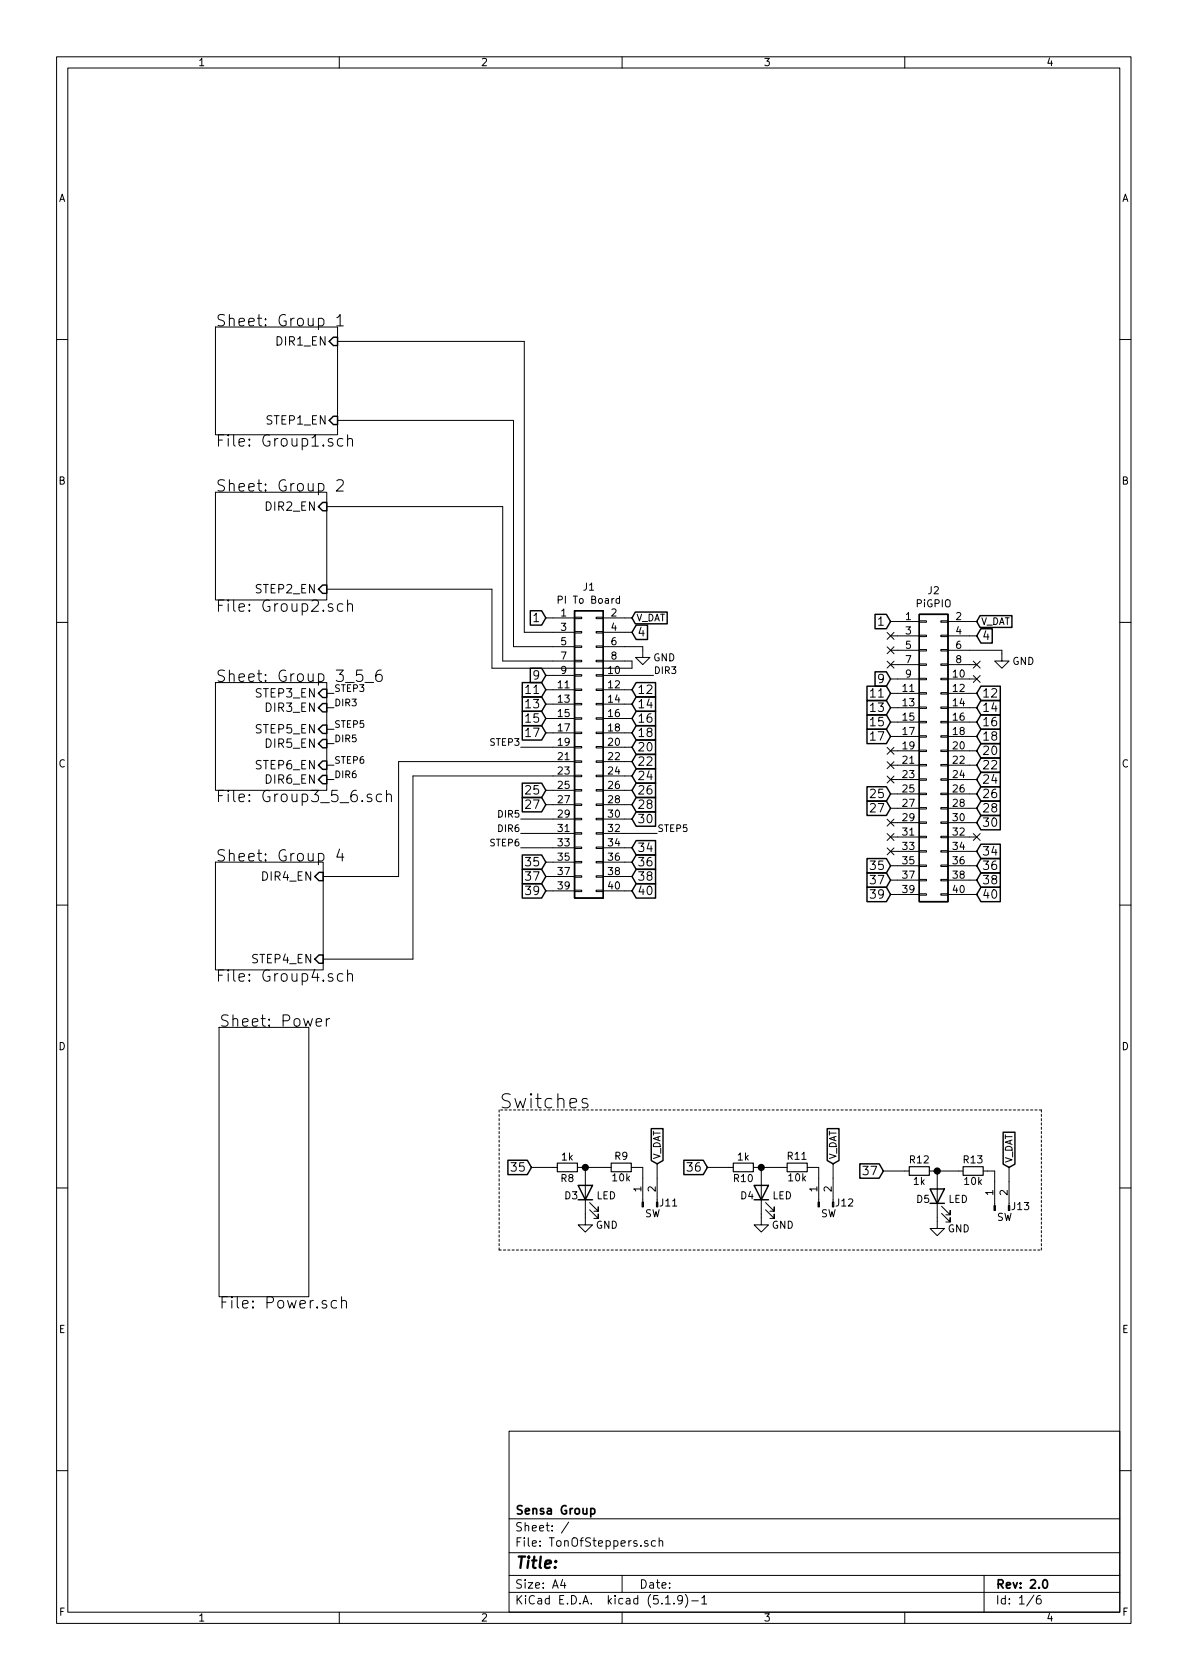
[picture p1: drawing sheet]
<svg xmlns="http://www.w3.org/2000/svg" width="210mm" height="297mm" viewBox="0 0 210 297" stroke-linecap="round" stroke-linejoin="round" font-family="sans-serif">
<g fill="none" stroke="#000" stroke-width=".18">
<path d="M10 10h190v277h-190zM12 12h186v273.1h-186zM60 10v2M110 10v2M160 10v2M38.1 57.8h21.6v19.1h-21.6zM59.6 56.2l.5-.6v2M59.6 57.6h1.1M10 60h2M59.7 60.4h33v51.4h8.9M59.7 74.3h31.1v40h10.8M60.6 77.6l-.6-.1-.3 .4v.6l.1 .3 .2 .1 .6-.1"/>
<path d="M61.5 77.7a.5 .5 0 0 1 .8 .1v1.1M61.5 76.9v2M198 60h2M38.1 87h19.7v19.1h-19.7zM57.8 89.6h31.1v27.3h12.7M59.6 85l.2-.2h.5a.45 .45 0 0 1 .4 .6l-.1 .3-1.1 1.1h1.2M10 110h2M57.8 104.2h29.2v13.9h24.8v-1.2h-5.1M60.6 106.8l-.6-.1-.3 .4v.6l.1 .3 .2 .1 .6-.1M61.5 106.9a.5 .5 0 0 1 .8 .1v1.1M61.5 106.1v2M64.1 118.5h-1l-.1 .9 .3-.2h.5l.3 .2 .1 .2-.1 .7-.3 .2h-.5l-.3-.2"/>
<path d="M67.4 118.5a.8 .8 0 0 0-1 .8v.8l.2 .3 .6 .1 .4-.4v-.5l-.4-.4h-.4l-.4 .4M96.5 109.3h5.1M96.5 119.4h5.1M98.7 106.1l.7-.1v-.5l-.7-.1v1.3M101.6 119.3h1.3v.2h-1.3zM101.6 116.7h1.3v.3h-1.3zM101.6 114.2h1.3v.3h-1.3zM101.6 111.7h1.3v.2h-1.3zM101.6 109.1h1.3v.3h-1.3zM105.4 119.3h1.3v.2h-1.3zM105.4 116.7h1.3v.3h-1.3zM105.4 114.2h1.3v.3h-1.3z"/>
<path d="M105.4 111.7h1.3v.2h-1.3zM105.4 109.1h1.3v.3h-1.3zM106.7 114.3h7v1.9h1.2l-1.2 1.3-1.3-1.3h1.3M106.7 109.3h5.1M106.7 119.4h8.9M106.7 111.8h5.1M109.6 105.9l-.4-.1-.3 .3 .2 .5h.5M109.6 105.4v1.3M156.9 111.8l1.2 1.2M156.9 114.4l1.2 1.2M156.9 116.9l1.2 1.2M157.5 109.9h5.1"/>
<path d="M157.5 112.4h5.1M157.5 115h5.1M157.5 117.5h5.1M158.1 111.8l-1.2 1.2M158.1 114.4l-1.2 1.2M158.1 116.9l-1.2 1.2M162.6 119.9h1.2v.3h-1.2zM162.6 117.4h1.2v.2h-1.2zM162.6 114.8h1.2v.3h-1.2zM162.6 112.3h1.2v.3h-1.2zM162.6 109.8h1.2v.2h-1.2zM166.4 119.9h1.2v.3h-1.2z"/>
<path d="M166.4 117.4h1.2v.2h-1.2zM166.4 114.8h1.2v.3h-1.2zM166.4 112.3h1.2v.3h-1.2zM166.4 109.8h1.2v.2h-1.2zM167.6 115h9.6v1.9h1.2l-1.2 1.2-1.3-1.2h1.3M167.6 109.9h5.1M167.6 112.4h5.1M167.6 117.5h5.1M172.1 116.9l1.2 1.2M172.1 119.4l1.2 1.3M173.3 116.9l-1.2 1.2M173.3 119.4l-1.2 1.3"/>
<path d="M198 110h2M38.1 120.7h19.7v19h-19.7zM57.8 122.6h1.3M57.8 125.1h1.3M57.8 135.3h1.3M57.8 137.8h1.3M57.8 128.9h1.3M57.8 131.5h1.3M64.5 120.7h1.6M68.4 139.7v2M92.1 132.1h9.5M96.5 122h5.1"/>
<path d="M96.5 124.5h5.1M96.5 127h5.1M96.5 129.6h5.1M96.5 139.7h5.1M101.6 137.1h1.3v.2h-1.3zM101.6 139.6h1.3v.3h-1.3zM101.6 134.5h1.3v.3h-1.3zM101.6 129.4h1.3v.3h-1.3zM101.6 126.9h1.3v.3h-1.3zM101.6 124.4h1.3v.2h-1.3zM101.6 121.8h1.3v.3h-1.3zM101.6 132h1.3v.2h-1.3z"/>
<path d="M101.6 134.7h-31.1v20.3h-13.4M101.6 137.2h-28.6v32.4h-15.9M105.4 137.1h1.3v.2h-1.3zM105.4 139.6h1.3v.3h-1.3zM105.4 134.5h1.3v.3h-1.3zM105.4 129.4h1.3v.3h-1.3zM105.4 126.9h1.3v.3h-1.3zM105.4 124.4h1.3v.2h-1.3zM105.4 121.8h1.3v.3h-1.3zM105.4 132h1.3v.2h-1.3zM106.7 122h5.1M106.7 124.5h5.1"/>
<path d="M106.7 127h5.1M106.7 129.6h5.1M106.7 132.1h5.1M106.7 134.7h5.1M106.7 137.2h5.1M106.7 139.7h5.1M156.9 132.1l1.2 1.3M156.9 134.7l1.2 1.2M156.9 137.2l1.2 1.2M157.5 120.1h5.1M157.5 122.6h5.1M157.5 125.1h5.1"/>
<path d="M157.5 127.7h5.1M157.5 130.2h5.1M157.5 132.8h5.1M157.5 135.3h5.1M157.5 137.8h5.1M158.1 132.1l-1.2 1.3M158.1 134.7l-1.2 1.2M158.1 137.2l-1.2 1.2M162.6 137.7h1.2v.3h-1.2zM162.6 135.2h1.2v.2h-1.2zM162.6 130.1h1.2v.2h-1.2zM162.6 127.5h1.2v.3h-1.2z"/>
<path d="M162.6 125h1.2v.3h-1.2zM162.6 122.5h1.2v.2h-1.2zM162.6 132.6h1.2v.3h-1.2zM166.4 137.7h1.2v.3h-1.2zM166.4 135.2h1.2v.2h-1.2zM166.4 130.1h1.2v.2h-1.2zM166.4 127.5h1.2v.3h-1.2zM166.4 125h1.2v.3h-1.2zM166.4 122.5h1.2v.2h-1.2zM166.4 132.6h1.2v.3h-1.2zM167.6 120.1h5.1M167.6 122.6h5.1"/>
<path d="M167.6 125.1h5.1M167.6 127.7h5.1M167.6 130.2h5.1M167.6 132.8h5.1M167.6 135.3h5.1M167.6 137.8h5.1M38.1 152.4h19v19.1h-19zM60 150.1l-.4 1.4h1.2M60.5 150.9v1.3M65.7 140.5l-.2-.1-.5 .1-.1 .2 .1 .3a.67 .67 0 0 1 .8 .4l-.3 .3-.6-.1M67.5 140.5l-.6-.1-.4 .4v.6l.2 .2 .2 .1 .6-.1M68.4 140.6a.5 .5 0 0 1 .8 .1v1"/>
<path d="M92.1 144.8h9.5M92.1 147.4h9.5M92.1 149.9h9.5M96.5 142.3h5.1M96.5 152.4h5.1M96.5 155h5.1M96.5 157.5h5.1M101.6 142.1h1.3v.3h-1.3zM101.6 144.7h1.3v.2h-1.3zM101.6 147.2h1.3v.3h-1.3zM101.6 149.8h1.3v.2h-1.3zM101.6 152.3h1.3v.3h-1.3z"/>
<path d="M101.6 154.8h1.3v.3h-1.3zM101.6 157.4h1.3v.2h-1.3zM105.4 142.1h1.3v.3h-1.3zM105.4 144.7h1.3v.2h-1.3zM105.4 147.2h1.3v.3h-1.3zM105.4 149.8h1.3v.2h-1.3zM105.4 152.3h1.3v.3h-1.3zM105.4 154.8h1.3v.3h-1.3zM105.4 157.4h1.3v.2h-1.3zM106.7 142.3h5.1M106.7 144.8h5.1M106.7 147.4h9.5"/>
<path d="M106.7 149.9h5.1M106.7 152.4h5.1M106.7 155h5.1M106.7 157.5h5.1M156.9 144.8l1.2 1.3M156.9 147.4l1.2 1.2M156.9 149.9l1.2 1.2M157.5 140.4h5.1M157.5 142.9h5.1M157.5 145.5h5.1M157.5 148h5.1M157.5 150.5h5.1"/>
<path d="M157.5 153.1h5.1M157.5 155.6h5.1M157.5 158.2h5.1M158.1 144.8l-1.2 1.3M158.1 147.4l-1.2 1.2M158.1 149.9l-1.2 1.2M162.6 140.2h1.2v.3h-1.2zM162.6 142.8h1.2v.2h-1.2zM162.6 145.3h1.2v.3h-1.2zM162.6 147.9h1.2v.2h-1.2zM162.6 150.4h1.2v.3h-1.2zM162.6 152.9h1.2v.3h-1.2z"/>
<path d="M162.6 155.5h1.2v.2h-1.2zM162.6 158h1.2v.3h-1.2zM166.4 140.2h1.2v.3h-1.2zM166.4 142.8h1.2v.2h-1.2zM166.4 145.3h1.2v.3h-1.2zM166.4 147.9h1.2v.2h-1.2zM166.4 150.4h1.2v.3h-1.2zM166.4 152.9h1.2v.3h-1.2zM166.4 155.5h1.2v.2h-1.2zM166.4 158h1.2v.3h-1.2zM167.6 140.4h5.1M167.6 142.9h5.1"/>
<path d="M167.6 145.5h5.1M167.6 148h5.1M167.6 150.5h5.1M167.6 153.1h5.1M167.6 155.6h5.1M167.6 158.2h5.1M172.1 147.4l1.2 1.2M173.3 147.4l-1.2 1.2M10 160h2M60.6 172.2l-.6-.1-.3 .4v.6l.1 .3 .2 .1 .6-.1M61.5 172.4a.5 .5 0 0 1 .8 0v1.1M61.5 171.5v2"/>
<path d="M198 160h2M38.7 181.6h15.9v47.7h-15.9zM55.9 180.8l1-.2-.1-.4-.6-.1-.3 .3 .1 .9 .2 .1 .6-.1M57.7 180.1v1.3M58.3 180.1l-.4 .1-.2 .3M103.9 194.3l-.6-.1-.3 .1-.1 .3 .1 .3 .9 .3 .1 .2-.1 .3-.3 .2-.7-.2M10 210h2M94 206.4h4.6M102.1 206.4h6M103.5 206.4v10.2h1.3l-1.3 1.2-1.3-1.2h1.3M104.3 213.9l1.5 1.5v-.7v.7h-.8M104.3 212.6l1.5 1.6v-.8v.8h-.8"/>
<path d="M111.6 206.4h2.1v6.1M116.2 205.8v6.3M125.1 206.4h4.6M133.2 206.4h6M134.6 206.4v10.2h1.3l-1.3 1.2-1.3-1.2h1.3M135.4 213.9l1.5 1.5v-.7v.7h-.8M135.4 212.6l1.5 1.6v-.8v.8h-.8M142.7 206.4h2.1v6.1M147.3 205.8v6.3M156.2 207h4.6M164.3 207h6M165.7 207v10.2h1.3l-1.3 1.3-1.2-1.3h1.2"/>
<path d="M166.5 214.5l1.5 1.6v-.8v.8h-.7M166.5 213.3l1.5 1.5v-.8v.8h-.7M173.9 207h2v6.2M178.4 206.4v6.4M198 210h2M59.5 230l-.5-.1-.4 .4v.6l.2 .3 .2 .1 .5-.1M60.4 230.1a.49 .49 0 0 1 .9 .1v1.1M60.4 229.3v2M90 253h108v32.1h-108zM10 260h2M90 278.5h108M90 274.5h108"/>
<path d="M90 268.5h108M99.5 279.2l-.4 1.1h1M99.8 279.8v1M100.6 269.1l-1.3 2M110 278.5v3M114.6 272.5a.37 .37 0 0 0-.6 .1v.2l.6 .2v.1l-.2 .3-.4-.1M115.9 272.5l-.4-.1-.3 .3 .1 .6 .2 .1 .4-.1M116.6 272.5a.37 .37 0 0 1 .6 .1v.8M116.6 271.9v1.5M174 278.5v6.6M198 260h2M60 285.1v1.9"/>
<path d="M90 281.5h108M110 285.1v1.9M117.7 283.6h.8M119.2 283.5v.1M120.7 282.7l-.1 .2a.48 .48 0 0 1-.6 .1l-.2-.3 .2-.5a.48 .48 0 0 1 .6 .1 1.27 1.27 0 0 1-.2 1.2l-.4 .1M121.2 281.9a1.71 1.71 0 0 1 0 2.3M122.3 283h1.2M124.1 282.5l.4-.4v1.5M124.1 283.6h.9M160 285.1v1.9M182.8 282l-1.2 2M184 282.1a.62 .62 0 0 0-.7 .6v.8l.3 .1 .4-.1 .1-.5-.1-.3h-.4l-.3 .3"/>
</g>
<path d="M104.5 266.8l.4-.1 .3 .3-.1 .6-.2 .1-.4-.1M184.5 279.5l.2-.2a.81 .81 0 0 1 .6 .6 .81 .81 0 0 1-.3 .8l-.1 .1a.79 .79 0 0 1-.4-1.3z" fill="none" stroke="#000" stroke-width=".3"/>
<g fill="none" stroke="#000" stroke-width=".25">
<path d="M59 59.6h.7v1.5h-.7l-.8-.7zM58.2 74.3l.8-.7h.7v1.5h-.7zM57 88.8h.8v1.5h-.8l-.7-.7zM57 103.4h.8v1.5h-.8l-.7-.7zM93.8 118.1h2l.7 1.3-.7 1.3h-2zM93.8 108h2l.7 1.3-.7 1.2h-2zM101.6 108h5.1v50.8h-5.1zM112.3 108.2h5.7v2.1h-5.7l-.5-1zM112.5 110.5h2v2.6h-2l-.7-1.3zM154.7 118.8h2l.8 1.3-.8 1.2h-2zM154.7 108.6h2l.8 1.3-.8 1.3h-2zM162.6 108.6h5v50.8h-5z"/>
<path d="M173.3 108.9h5.6v2h-5.6l-.6-1zM173.5 111.2h2v2.5h-2l-.8-1.3zM56.3 135.3l.7-.7h.8v1.4h-.8zM57 121.9h.8v1.4h-.8l-.7-.7zM57 124.4h.8v1.5h-.8l-.7-.8zM57 128.2h.8v1.5h-.8l-.7-.8zM57 130.7h.8v1.5h-.8l-.7-.7zM57 137.1h.8v1.5h-.8l-.7-.8zM92.4 138.5h3.4l.7 1.2-.7 1.3h-3.4zM92.4 120.7h3.4l.7 1.3-.7 1.2h-3.4zM92.4 123.2h3.4l.7 1.3-.7 1.3h-3.4zM92.4 125.8h3.4l.7 1.2-.7 1.3h-3.4z"/>
<path d="M92.4 128.3h3.4l.7 1.3-.7 1.2h-3.4zM112.5 120.7h3.4v2.5h-3.4l-.7-1.2zM112.5 123.2h3.4v2.6h-3.4l-.7-1.3zM112.5 125.8h3.4v2.5h-3.4l-.7-1.3zM112.5 128.3h3.4v2.5h-3.4l-.7-1.2zM112.5 130.8h3.4v2.6h-3.4l-.7-1.3zM112.5 133.4h3.4v2.5h-3.4l-.7-1.2zM112.5 135.9h3.4v2.6h-3.4l-.7-1.3zM112.5 138.5h3.4v2.5h-3.4l-.7-1.3zM153.3 139.1h3.4l.8 1.3-.8 1.2h-3.4zM153.3 128.9h3.4l.8 1.3-.8 1.3h-3.4zM153.3 126.4h3.4l.8 1.3-.8 1.2h-3.4z"/>
<path d="M153.3 123.9h3.4l.8 1.2-.8 1.3h-3.4zM153.3 121.3h3.4l.8 1.3-.8 1.3h-3.4zM173.5 123.9h3.4v2.5h-3.4l-.8-1.3zM173.5 121.3h3.4v2.6h-3.4l-.8-1.3zM173.5 126.4h3.4v2.5h-3.4l-.8-1.2zM173.5 128.9h3.4v2.6h-3.4l-.8-1.3zM173.5 131.5h3.4v2.5h-3.4l-.8-1.2zM173.5 134h3.4v2.6h-3.4l-.8-1.3zM173.5 136.6h3.4v2.5h-3.4l-.8-1.3zM173.5 139.1h3.4v2.5h-3.4l-.8-1.2zM56.4 154.2h.7v1.5h-.7l-.7-.7zM92.4 151.2h3.4l.7 1.2-.7 1.3h-3.4z"/>
<path d="M92.4 153.7h3.4l.7 1.3-.7 1.2h-3.4zM92.4 156.2h3.4l.7 1.3-.7 1.3h-3.4zM92.4 141h3.4l.7 1.3-.7 1.2h-3.4zM112.5 151.2h3.4v2.5h-3.4l-.7-1.3zM112.5 156.2h3.4v2.6h-3.4l-.7-1.3zM112.5 141h3.4v2.5h-3.4l-.7-1.2zM112.5 143.5h3.4v2.6h-3.4l-.7-1.3zM112.5 148.6h3.4v2.6h-3.4l-.7-1.3zM112.5 153.7h3.4v2.5h-3.4l-.7-1.2zM153.3 156.9h3.4l.8 1.3-.8 1.2h-3.4zM153.3 154.3h3.4l.8 1.3-.8 1.3h-3.4zM153.3 151.8h3.4l.8 1.3-.8 1.2h-3.4z"/>
<path d="M153.3 141.6h3.4l.8 1.3-.8 1.3h-3.4zM173.5 151.8h3.4v2.5h-3.4l-.8-1.2zM173.5 156.9h3.4v2.5h-3.4l-.8-1.2zM173.5 141.6h3.4v2.6h-3.4l-.8-1.3zM173.5 144.2h3.4v2.5h-3.4l-.8-1.2zM173.5 149.3h3.4v2.5h-3.4l-.8-1.3zM173.5 154.3h3.4v2.6h-3.4l-.8-1.3zM56.4 168.8h.7v1.5h-.7l-.7-.7zM115.2 199.6h2v5.6l-1 .6-1-.6zM146.3 199.6h2.1v5.6l-1.1 .6-1-.6zM89.8 205.1h3.4l.8 1.3-.8 1.3h-3.4zM102.2 209.6h2.6l-1.3 2.5z"/>
<path d="M102.2 212.1h2.6M120.9 205.1h3.5l.7 1.3-.7 1.3h-3.5zM133.3 209.6h2.6l-1.3 2.5zM133.3 212.1h2.6M152 205.8h3.5l.7 1.2-.7 1.3h-3.5zM164.5 210.2h2.5l-1.3 2.6zM164.5 212.8h2.5M177.4 200.2h2.1v5.6l-1.1 .6-1-.6z"/>
</g>
<path d="M113.5 212.5h.3v.9h-.3zM116.1 212.5h.2v.9h-.2zM144.7 212.5h.2v.9h-.2zM147.2 212.5h.2v.9h-.2zM175.8 213.2h.2v.8h-.2zM178.3 213.2h.3v.8h-.3z" fill="#000" stroke="#000" stroke-width=".18"/>
<path d="M98.6 205.6h3.5v1.6h-3.5zM108.1 205.6h3.5v1.6h-3.5zM129.7 205.6h3.5v1.6h-3.5zM139.2 205.6h3.5v1.6h-3.5zM160.8 206.3h3.5v1.5h-3.5zM170.3 206.3h3.6v1.5h-3.6z" fill="none" stroke="#000" stroke-width=".2"/>
<path d="M88.3 196.3v24.7M184.1 196.3h-95.8M184.1 196.3v24.7M88.3 221h95.8" fill="none" stroke="#000" stroke-width=".18" stroke-dasharray=".4 .4"/>
<g fill="#000" stroke="#000" stroke-width=".25">
<circle cx="103.5" cy="206.4" r=".51"/>
<circle cx="134.6" cy="206.4" r=".51"/>
<circle cx="165.7" cy="207" r=".51"/>
</g>
<text font-size="3.5" x="88.3" y="196">Switches</text>
<g font-size="2.8">
<text x="38.1" y="57.7">Sheet: Group 1</text>
<text x="38.1" y="79">File: Group1.sch</text>
<text x="38.1" y="86.9">Sheet: Group 2</text>
<text x="38.1" y="108.2">File: Group2.sch</text>
<text x="38.1" y="120.6">Sheet: Group 3_5_6</text>
<text x="38.1" y="141.8">File: Group3_5_6.sch</text>
<text x="38.1" y="152.3">Sheet: Group 4</text>
<text x="38.1" y="173.6">File: Group4.sch</text>
<text x="38.7" y="181.5">Sheet: Power</text>
<text x="38.7" y="231.4">File: Power.sch</text>
<text x="91" y="277.3">Title:</text>
</g>
<g font-size="2.1">
<text x="49.1" y="61.1">DIR1_EN</text>
<text x="47.3" y="75.1">STEP1_EN</text>
<text x="47.2" y="90.3">DIR2_EN</text>
<text x="45.4" y="104.9">STEP2_EN</text>
<text x="94.5" y="110">1</text>
<text x="112.6" y="112.5">4</text>
<text x="155.4" y="110.6">1</text>
<text x="173.6" y="113.2">4</text>
<text x="45.4" y="123.3">STEP3_EN</text>
<text x="47.2" y="125.9">DIR3_EN</text>
<text x="93.3" y="122.7">11</text>
<text x="93.3" y="125.2">13</text>
<text x="94.5" y="120.2">9</text>
<text x="112.6" y="122.7">12</text>
<text x="112.6" y="125.2">14</text>
<text x="154.3" y="125.9">13</text>
<text x="154.3" y="123.3">11</text>
<text x="155.4" y="120.8">9</text>
<text x="173.6" y="125.9">14</text>
<text x="173.6" y="123.3">12</text>
<text x="45.4" y="129.7">STEP5_EN</text>
<text x="93.3" y="127.8">15</text>
<text x="93.3" y="130.3">17</text>
<text x="112.6" y="127.8">16</text>
<text x="112.6" y="130.3">18</text>
<text x="154.3" y="130.9">17</text>
<text x="154.3" y="128.4">15</text>
<text x="173.6" y="128.4">16</text>
<text x="173.6" y="130.9">18</text>
<text x="45.4" y="136">STEP6_EN</text>
<text x="47.2" y="132.2">DIR5_EN</text>
<text x="112.6" y="132.9">20</text>
<text x="112.6" y="135.4">22</text>
<text x="112.6" y="137.9">24</text>
<text x="173.6" y="133.5">20</text>
<text x="173.6" y="136">22</text>
<text x="47.2" y="138.6">DIR6_EN</text>
<text x="93.3" y="140.5">25</text>
<text x="93.3" y="143">27</text>
<text x="112.6" y="140.5">26</text>
<text x="112.6" y="143">28</text>
<text x="154.3" y="143.6">27</text>
<text x="154.3" y="141.1">25</text>
<text x="173.6" y="138.6">24</text>
<text x="173.6" y="141.1">26</text>
<text x="173.6" y="143.6">28</text>
<text x="112.6" y="145.6">30</text>
<text x="173.6" y="146.2">30</text>
<text x="46.6" y="155.7">DIR4_EN</text>
<text x="93.3" y="153.2">35</text>
<text x="93.3" y="155.7">37</text>
<text x="112.6" y="153.2">36</text>
<text x="112.6" y="150.6">34</text>
<text x="112.6" y="155.7">38</text>
<text x="154.3" y="153.8">35</text>
<text x="173.6" y="153.8">36</text>
<text x="173.6" y="151.3">34</text>
<text x="93.3" y="158.3">39</text>
<text x="112.6" y="158.3">40</text>
<text x="154.3" y="158.9">39</text>
<text x="154.3" y="156.3">37</text>
<text x="173.6" y="158.9">40</text>
<text x="173.6" y="156.3">38</text>
<text x="44.7" y="170.3">STEP4_EN</text>
<text x="90.8" y="207.1">35</text>
<text x="121.9" y="207.1">36</text>
<text x="153" y="207.8">37</text>
<text x="91" y="267.8">Sensa Group</text>
<text x="91" y="273.5">File: TonOfSteppers.sch</text>
<text x="91" y="270.8">Sheet: /</text>
<text x="91" y="280.9">Size: A4</text>
<text x="113" y="280.9">Date:</text>
<text x="176" y="280.9">Rev: 2.0</text>
<text x="91" y="283.7">KiCad E.D.A. kicad (5.1.9)-1</text>
<text x="176" y="283.7">Id: 1/6</text>
</g>
<g font-size="1.8">
<text x="35" y="11.7">1</text>
<text x="85" y="11.7">2</text>
<text x="135" y="11.7">3</text>
<text x="185" y="11.7">4</text>
<text x="10.4" y="35.7">A</text>
<text x="198.4" y="35.7">A</text>
<text x="10.4" y="85.7">B</text>
<text x="198.4" y="85.7">B</text>
<text x="99.2" y="106.7">PI To Board</text>
<text x="103.2" y="104.4">J1</text>
<text x="162.1" y="107.4">PiGPIO</text>
<text x="164.1" y="105.1">J2</text>
<text x="99.2" y="109">1</text>
<text x="99.2" y="111.5">3</text>
<text x="108.1" y="109">2</text>
<text x="108.1" y="111.5">4</text>
<text x="160.2" y="109.6">1</text>
<text x="160.2" y="112.2">3</text>
<text x="169.1" y="109.6">2</text>
<text x="169.1" y="112.2">4</text>
<text x="99.2" y="114.1">5</text>
<text x="99.2" y="116.6">7</text>
<text x="99.2" y="119.2">9</text>
<text x="107.6" y="119.2">10</text>
<text x="108.1" y="114.1">6</text>
<text x="108.1" y="116.6">8</text>
<text x="115.5" y="116.9">GND</text>
<text x="160.2" y="114.7">5</text>
<text x="160.2" y="117.3">7</text>
<text x="160.2" y="119.8">9</text>
<text x="168.6" y="119.8">10</text>
<text x="169.1" y="114.7">6</text>
<text x="169.1" y="117.3">8</text>
<text x="179" y="117.6">GND</text>
<text x="98.7" y="121.7">11</text>
<text x="98.7" y="124.2">13</text>
<text x="107.6" y="121.7">12</text>
<text x="107.6" y="124.2">14</text>
<text x="159.7" y="122.3">11</text>
<text x="159.7" y="124.9">13</text>
<text x="168.6" y="122.3">12</text>
<text x="168.6" y="124.9">14</text>
<text x="98.7" y="126.8">15</text>
<text x="98.7" y="129.3">17</text>
<text x="98.7" y="131.9">19</text>
<text x="107.6" y="126.8">16</text>
<text x="107.6" y="129.3">18</text>
<text x="107.6" y="131.9">20</text>
<text x="159.7" y="127.4">15</text>
<text x="159.7" y="130">17</text>
<text x="168.6" y="127.4">16</text>
<text x="168.6" y="130">18</text>
<text x="10.4" y="135.7">C</text>
<text x="98.7" y="134.4">21</text>
<text x="98.7" y="136.9">23</text>
<text x="107.6" y="134.4">22</text>
<text x="107.6" y="136.9">24</text>
<text x="159.7" y="132.5">19</text>
<text x="159.7" y="135">21</text>
<text x="159.7" y="137.6">23</text>
<text x="168.6" y="132.5">20</text>
<text x="168.6" y="135">22</text>
<text x="168.6" y="137.6">24</text>
<text x="198.4" y="135.7">C</text>
<text x="98.7" y="139.5">25</text>
<text x="98.7" y="142">27</text>
<text x="107.6" y="139.5">26</text>
<text x="107.6" y="142">28</text>
<text x="159.7" y="140.1">25</text>
<text x="159.7" y="142.7">27</text>
<text x="168.6" y="140.1">26</text>
<text x="168.6" y="142.7">28</text>
<text x="98.7" y="144.6">29</text>
<text x="98.7" y="147.1">31</text>
<text x="98.7" y="149.6">33</text>
<text x="107.6" y="144.6">30</text>
<text x="107.6" y="147.1">32</text>
<text x="107.6" y="149.6">34</text>
<text x="159.7" y="145.2">29</text>
<text x="159.7" y="147.7">31</text>
<text x="168.6" y="145.2">30</text>
<text x="168.6" y="147.7">32</text>
<text x="98.7" y="152.2">35</text>
<text x="98.7" y="154.7">37</text>
<text x="107.6" y="152.2">36</text>
<text x="107.6" y="154.7">38</text>
<text x="159.7" y="150.3">33</text>
<text x="159.7" y="152.8">35</text>
<text x="159.7" y="155.4">37</text>
<text x="168.6" y="150.3">34</text>
<text x="168.6" y="152.8">36</text>
<text x="168.6" y="155.4">38</text>
<text x="98.7" y="157.3">39</text>
<text x="107.6" y="157.3">40</text>
<text x="159.7" y="157.9">39</text>
<text x="168.6" y="157.9">40</text>
<text x="10.4" y="185.7">D</text>
<text x="198.4" y="185.7">D</text>
<text x="99.2" y="209">R8</text>
<text x="99.4" y="205.2">1k</text>
<text x="108.4" y="208.9">10k</text>
<text x="108.7" y="205.1">R9</text>
<text x="129.8" y="209">R10</text>
<text x="130.5" y="205.2">1k</text>
<text x="139.3" y="205.1">R11</text>
<text x="139.5" y="208.9">10k</text>
<text x="160.9" y="205.7">R12</text>
<text x="161.6" y="209.5">1k</text>
<text x="170.4" y="205.7">R13</text>
<text x="170.6" y="209.5">10k</text>
<text x="99.9" y="212.1">D3</text>
<text x="105.5" y="212.1">LED</text>
<text x="113.4" y="210.7" transform="rotate(-90 113.4 210.7)">1</text>
<text x="114" y="215.2">SW</text>
<text x="116" y="210.7" transform="rotate(-90 116 210.7)">2</text>
<text x="116.8" y="213.3">J11</text>
<text x="131" y="212.1">D4</text>
<text x="136.6" y="212.1">LED</text>
<text x="144.5" y="210.7" transform="rotate(-90 144.5 210.7)">1</text>
<text x="145.1" y="215.2">SW</text>
<text x="147.1" y="210.7" transform="rotate(-90 147.1 210.7)">2</text>
<text x="147.9" y="213.3">J12</text>
<text x="162.1" y="212.7">D5</text>
<text x="167.7" y="212.7">LED</text>
<text x="175.6" y="211.3" transform="rotate(-90 175.6 211.3)">1</text>
<text x="176.2" y="215.9">SW</text>
<text x="178.2" y="211.3" transform="rotate(-90 178.2 211.3)">2</text>
<text x="179" y="214">J13</text>
<text x="105.4" y="217.3">GND</text>
<text x="136.5" y="217.3">GND</text>
<text x="167.6" y="217.9">GND</text>
<text x="10.4" y="235.7">E</text>
<text x="198.4" y="235.7">E</text>
<text x="10.5" y="285.7">F</text>
<text x="35" y="286.7">1</text>
<text x="85" y="286.7">2</text>
<text x="135" y="286.7">3</text>
<text x="185" y="286.7">4</text>
<text x="198.5" y="285.7">F</text>
</g>
<g font-size="1.7">
<text x="112.5" y="109.8">V_DAT</text>
<text x="173.5" y="110.5">V_DAT</text>
<text x="115.6" y="119.2">DIR3</text>
<text x="59.1" y="124.9">DIR3</text>
<text x="59.1" y="122.3">STEP3</text>
<text x="59.1" y="131.2">DIR5</text>
<text x="59.1" y="128.7">STEP5</text>
<text x="86.8" y="131.9">STEP3</text>
<text x="59.1" y="137.6">DIR6</text>
<text x="59.1" y="135">STEP6</text>
<text x="86.8" y="149.6">STEP6</text>
<text x="88.3" y="147.1">DIR6</text>
<text x="88.3" y="144.6">DIR5</text>
<text x="116.2" y="147.1">STEP5</text>
<text x="116.8" y="205" transform="rotate(-90 116.8 205)">V_DAT</text>
<text x="147.9" y="205" transform="rotate(-90 147.9 205)">V_DAT</text>
<text x="179" y="205.7" transform="rotate(-90 179 205.7)">V_DAT</text>
</g>
</svg>
